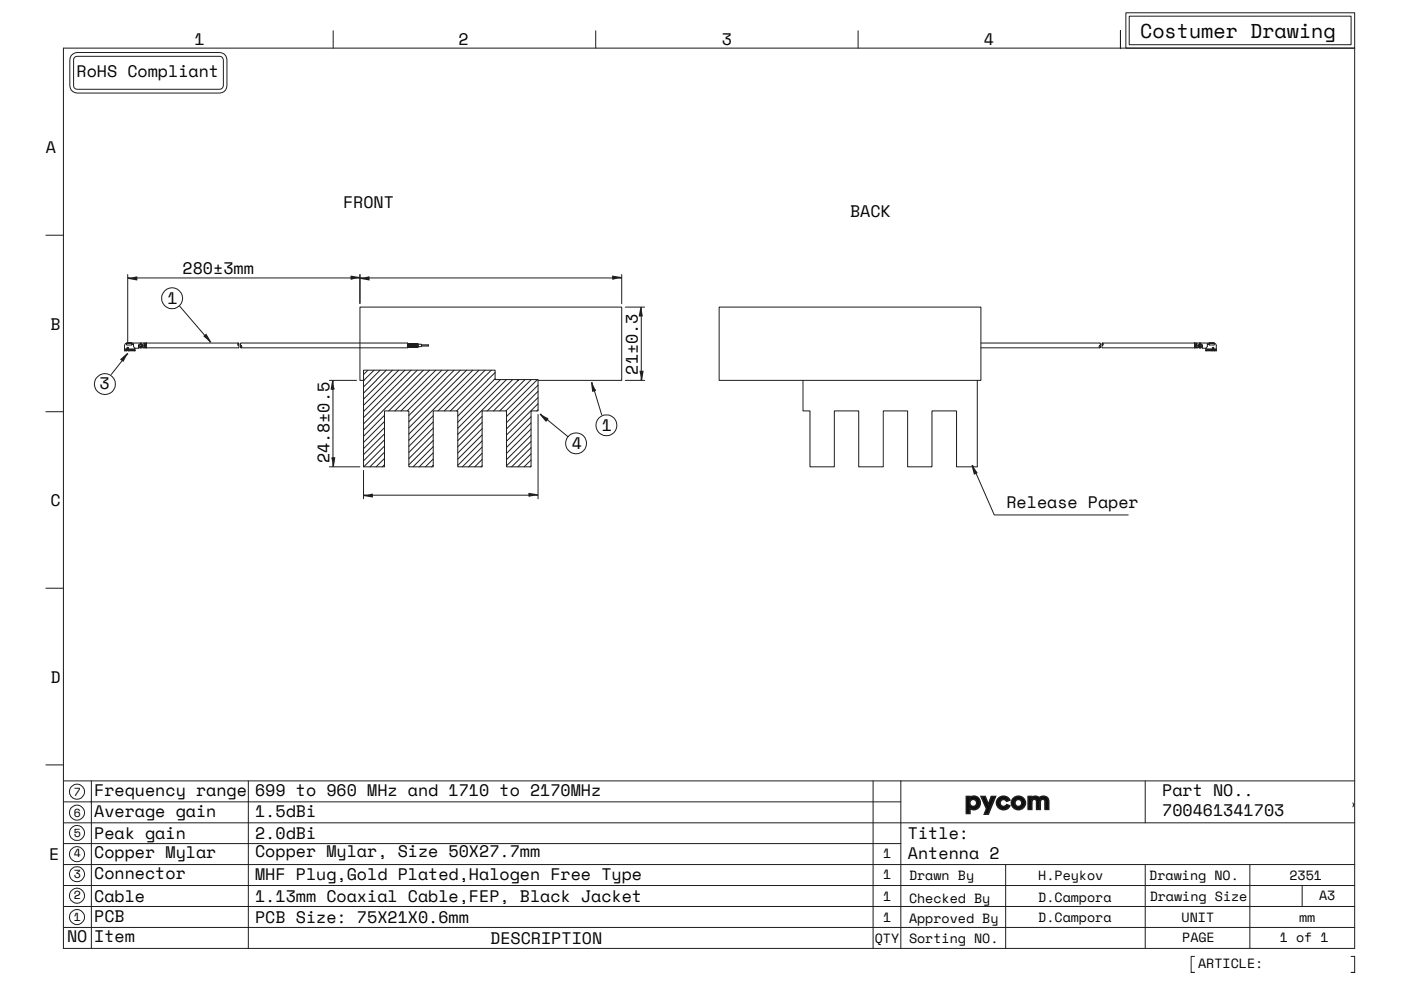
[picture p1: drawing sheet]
<svg xmlns="http://www.w3.org/2000/svg" width="297mm" height="210mm" viewBox="0 0 297 210" stroke-linecap="round" stroke-linejoin="round" font-family="sans-serif">
<!-- layer: Layer 1 -->
<g fill="none" stroke="#1d1d1b" stroke-width=".21">
<path d="M13.4 10.2h273.8v190.9h-273.8zM15.1 11.8l.4-.4 .9-.3h30.2a1.55 1.55 0 0 1 1.5 1.6v5.5a1.55 1.55 0 0 1-1.5 1.5h-30.2a1.61 1.61 0 0 1-1.6-1.5v-5.5zM15.8 12.2l.6-.3h30.2a.79 .79 0 0 1 .8 .8v5.5a.79 .79 0 0 1-.8 .7h-30.2a.73 .73 0 0 1-.8-.7v-5.5zM70.6 6.5v3.7M126.3 6.5v3.7M181.9 6.5v3.7zM237.6 6.5v3.7M238.7 2.7h48.5v7.5h-48.5zM239.4 3.4h47.1v6.1h-47.1zM9.7 49.9h3.7M9.7 87.3h3.7M9.7 124.7h3.7"/>
<path d="M9.7 162.2h3.7M13.4 170h177.6M13.4 178.9h177.6M13.4 174.5h273.8M19.4 165.6v35.5M52.6 165.6v35.5M185.1 165.6v35.5M191 165.6v35.5M242.8 165.6v8.9M286.8 170.2l.2 .3-.2 .6M287.2 165.6h-273.8M13.4 196.6h273.8"/>
<path d="M13.4 192.2h273.8M13.4 187.8h273.8M13.4 183.3h273.8M213.2 183.3v17.8M242.8 183.3v17.7M265 183.3v17.7M276.1 187.8v4.4M253.3 202.8h-.8v3.4M286.5 202.8h.7v3.4"/>
<circle cx="128.6" cy="90.2" r="2.21"/>
<circle cx="16.3" cy="167.9" r="1.61"/>
<circle cx="16.3" cy="176.6" r="1.6"/>
<circle cx="16.3" cy="172.3" r="1.6"/>
<circle cx="16.3" cy="185.3" r="1.61"/>
<circle cx="16.3" cy="189.9" r="1.6"/>
<circle cx="16.3" cy="181.1" r="1.6"/>
<circle cx="16.3" cy="194.4" r="1.6"/>
</g>
<path d="M252.5 206.2h.8M286.5 206.2h.7" fill="none" stroke="#000" stroke-width=".21"/>
<path d="M125.5 81l.8 1.7-.6 .2z" fill="#1d1f1c" stroke="#1d1d1b" stroke-width=".35"/>
<g fill="none" stroke="#1d1d1b" stroke-width=".21">
<path d="M126 82.8l1.6 5.2"/>
<circle cx="22.2" cy="81.4" r="2.21"/>
</g>
<path d="M25.7 76.2l1.4-1.3-.9 1.7z" fill="#1d1f1c" stroke="#1d1d1b" stroke-width=".35"/>
<g fill="none" stroke="#1d1d1b" stroke-width=".21">
<path d="M26 76.4l-2.4 3"/>
<circle cx="122.1" cy="94" r="2.23"/>
</g>
<path d="M114.5 87.8l1.7 .9-.4 .5z" fill="#1d1f1c" stroke="#1d1d1b" stroke-width=".35"/>
<g fill="none" stroke="#1d1d1b" stroke-width=".21">
<path d="M116 88.9l4.4 3.7"/>
<circle cx="36.5" cy="63.2" r="2.23"/>
</g>
<path d="M43.2 71.4l.5-.4 .9 1.6z" fill="#1d1f1c" stroke="#1d1d1b" stroke-width=".35"/>
<g fill="none" stroke="#1d1d1b" stroke-width=".21">
<path d="M27.1 58.2v14.7M28.9 58.9h45.6M76.3 58.2v6.1M26.4 74h.6M26.4 74.3h.5M26.4 74l.1 .1M26.5 74.1l.5 .1-.1 .1M26.5 74.2l-.1 .2h.5M26.5 74.1h2.1M26.8 72.7h1.2h-1.1h1.1v.5h-1.2zM26.9 72.7l-.4 .3-.1 1M26.9 74.3v.1"/>
<path d="M27 74.2l-.1-.4 .2-.2 .2 .2-.1 .2v-.3h-.2l-.1 .7M27 74.1l1.6 .1M27.2 74l1.4 .1M27.2 74l.1 .4M27.2 74l.1 .3M27.2 74.3h1.4M27.3 74.3v.1M28 72.7h22.5M28 72.9h.3v.6l.3 .5M28 73h.3M28.6 74.1v.3h-1.3M28.6 74.3v.1"/>
<path d="M28.6 73.8h.8zM29.4 73.4h.2M29.7 72.7l.1 .5zM29.7 73.5l.1 .2zM29.9 72.7l.1 .5zM29.9 73.5l.1 .2zM30 73.5h.2M30 73.2v.5h-.4v-.6h-.2v.7M30.2 73.2v.4h.1M30.3 73.2h-.3M30.3 73.2l-.1-.1-.2 .1M30.3 73.2v.5h20.3l.1-.4-.2-.1"/>
<path d="M30.5 72.8h.2M30.5 72.7v.6h.2v-.6M30.5 73.7v-.2h.2v.2M31 72.9v.7v-.7M31 72.7v1M31.1 72.7l-.1 .1M38 64.9l5.5 6.3M50.4 72.8l.3 .1-.1 .3h-.2zM51 73.2l.3 .2-.1 .3-.2-.1zM51.1 73.2l-.1-.2 .1-.3h35.3v1h-35.3M86.4 72.9h2.2M86.4 73.5h.1"/>
<path d="M86.4 73h.1M86.4 73.2l.2 .2M86.5 72.9h-.1M86.5 72.9l.1 .2M86.6 73.1l.1 .2M86.6 72.9h.1M86.6 72.9l-.2 .2 .1 .1M86.6 73.3l.2 .2M86.7 73l.2 .2M86.7 72.9h.1M86.7 72.9l-.3 .3M86.7 73.2l.2 .2"/>
<path d="M86.8 73.4l.2 .1M86.8 72.9l.2 .1M86.9 72.9l-.5 .4M86.9 73.1l.1 .1M86.9 73.2l.2 .2M87 72.9l-.6 .6M87 72.9l.2 .2M87.1 73.1l.1 .2M87.1 72.9h.1M87.1 72.9l-.7 .7h2.2v-.7M87.2 73.3l.1 .2M87.2 73l.2 .2"/>
<path d="M87.2 72.9h.1M87.2 72.9l-.7 .7M87.3 73.2l.1 .2M87.3 73.4l.2 .1M87.4 73.6h.1M87.4 73.1l.2 .1M87.4 73.2l.2 .2M87.5 72.9l-.7 .7-.1-.1M87.5 73l-.1-.1-.8 .7-.1-.1M87.5 72.9l.2 .2M87.6 73.1l.1 .2M87.6 72.9h.1"/>
<path d="M87.7 72.9l-.8 .7M87.7 73.3l.1 .2M87.7 73l.2 .2M87.7 72.9h.1M87.8 72.9l-.8 .7M87.8 73.2l.2 .2M87.9 73.4l.1 .1M87.9 72.9l.1 .1M87.9 72.9l-.7 .7-.2-.1M87.9 73.1l.2 .1M88 73.2l.1 .2M88 72.9l-.7 .7-.1-.1"/>
<path d="M88 72.9l.2 .2M88.1 73.1l.2 .2M88.1 72.9h.1M88.2 72.9l-.8 .7M88.2 73.3l.1 .2M88.3 73l.1 .2M88.3 72.9h.1M88.3 72.9l-.7 .7M88.3 73.2l.2 .2M88.4 73.4l.1 .1M88.4 72.9l.1 .1M88.4 73.1l.2 .1-.4 .4-.2-.1"/>
<path d="M88.4 72.9l-.7 .7-.2-.1M88.5 73.2l.1 .2M88.5 72.9l-.7 .7-.1-.1M88.6 73h.8v.5h-.8M88.6 73.5l-.2 .1M88.6 73.3l-.3 .3v-.1M88.6 73.1l-.5 .5M88.6 72.9l-.7 .7M89.4 73.1h1.4v.3h-1.4"/>
</g>
<g fill="#1d1f1c" stroke="#1d1d1b" stroke-width=".35">
<path d="M74.5 58.6l1.8 .3-1.8 .4z"/>
<path d="M27.1 58.9l1.8-.3v.7z"/>
</g>
<path d="M76.3 58.2v6.1M78.2 58.9h51.7M131.8 58.2v6.2" fill="none" stroke="#1d1d1b" stroke-width=".21"/>
<g fill="#1d1f1c" stroke="#1d1d1b" stroke-width=".35">
<path d="M129.9 58.6l1.9 .3-1.9 .4z"/>
<path d="M76.3 58.9l1.9-.3v.7z"/>
</g>
<path d="M132.6 65.1h4.1M136 66.9v11.9M132.6 80.6h4.1" fill="none" stroke="#1d1d1b" stroke-width=".21"/>
<g fill="#1d1f1c" stroke="#1d1d1b" stroke-width=".35">
<path d="M135.6 78.8h.7l-.3 1.8z"/>
<path d="M136 65.1l.3 1.8h-.7z"/>
</g>
<g fill="none" stroke="#1d1d1b" stroke-width=".21">
<path d="M77.1 78.5h27.9v2h9.1v6.6h-1.5v11.9h-5.2v-11.9h-5.2v11.9h-5.1v-11.9h-5.3v11.9h-5.1v-11.9h-5.2v11.9h-4.4zM78 78.5l-.9 .9M79.3 78.5l-2.2 2.2M80.6 78.5l-3.5 3.5M81.9 78.5l-4.8 4.9M83.2 78.5l-6.1 6.1M84.5 78.5l-7.4 7.4M85.8 78.5l-8.7 8.8M87.2 78.5l-10.1 10.1M88.5 78.5l-11.4 11.4M89.8 78.5l-12.7 12.7M91.1 78.5l-8.7 8.6"/>
<path d="M92.4 78.5l-8.7 8.6M93.7 78.5l-8.7 8.6M95 78.5l-8.7 8.6M96.3 78.5l-9.6 9.6M97.6 78.5l-10.9 10.9M98.9 78.5l-12.2 12.2M100.2 78.5l-13.5 13.5M101.5 78.5l-8.6 8.6M102.9 78.5l-8.7 8.6M104.2 78.5l-8.7 8.6M105 79l-8.2 8.1M77.1 99.7v6.1"/>
<path d="M77.1 80.6h-.8v-15.5h55.5v15.5h-17.7M81.5 95.9l-3.1 3.1M81.5 98.5l-.4 .5M81.5 97.2l-1.8 1.8M81.5 88.1l-4.4 4.4M81.5 89.4l-4.4 4.4M81.5 90.7l-4.4 4.4M81.5 92l-4.4 4.4M81.5 93.3l-4.4 4.4M81.5 94.6l-4.4 4.4M91.8 89.5l-5.1 5.2M91.8 90.8l-5.1 5.1"/>
<path d="M91.8 92.1l-5.1 5.1M91.8 93.4l-5.1 5.2M91.8 94.7l-4.2 4.3M91.8 97.3l-1.6 1.7M91.8 88.1l-5.1 5.2M91.8 98.6l-.3 .4M91.8 96l-2.9 3M102.2 88.3l-5.1 5.1M102.2 89.6l-5.1 5.1M102.2 90.9l-5.1 5.2M102.2 92.2l-5.1 5.2M102.2 93.5l-5.1 5.2"/>
<path d="M102.2 94.8l-4.2 4.2M102.2 96.1l-2.9 2.9M102.2 97.4l-1.5 1.6M102.2 98.7l-.2 .3M105 80.3l-7.9 7.9M106.1 80.5l-9 9M107.4 80.5l-10.3 10.3M108.7 80.5l-11.6 11.6M110 80.5l-6.7 6.6M111.3 80.5l-6.7 6.6M112.6 88.4l-5.2 5.2M112.6 89.7l-5.2 5.2"/>
<path d="M112.6 91l-5.2 5.1M112.6 92.3l-5.2 5.2M112.6 93.6l-5.2 5.2M112.6 94.9l-4.1 4.1M112.6 96.2l-2.8 2.8M112.6 97.5l-1.5 1.5M112.6 98.8l-.2 .2M112.6 80.5l-6.7 6.6M113.9 80.5l-6.6 6.6M114.1 87.9v17.9M114.1 81.7l-6.7 6.6M114.1 83l-6.7 6.6"/>
<path d="M114.1 84.3l-6.7 6.6M114.1 85.6l-6.7 6.6M114.1 86.9l-.3 .2M78.9 105h33.3"/>
</g>
<g fill="#1d1f1c" stroke="#1d1d1b" stroke-width=".35">
<path d="M112.2 104.7l1.9 .3-1.9 .3z"/>
<path d="M77.1 105l1.8-.3v.6z"/>
</g>
<path d="M69.8 80.6h5.8M69.8 99h6.5M70.6 82.5v14.6" fill="none" stroke="#1d1d1b" stroke-width=".21"/>
<g fill="#1d1f1c" stroke="#1d1d1b" stroke-width=".35">
<path d="M70.6 80.6l.3 1.9h-.6z"/>
<path d="M70.3 97.1h.6l-.3 1.9z"/>
</g>
<g fill="none" stroke="#1d1d1b" stroke-width=".21">
<path d="M152.5 65.1h55.5v15.5h-55.5zM233.1 73.2l.2 .2-.1 .3-.2-.1zM233.2 72.7l.1 .2-.1 .3M233.7 72.8h.2l-.1 .4-.2-.1zM253.2 72.7l.1 .1M253.3 72.9v.7v-.7M253.3 72.7v1M253.6 72.8h.2M253.6 72.7v.6h.2v-.6M253.6 73.7v-.2h.2v.2M254 73.2h.3M254 73.2l.1-.1 .2 .1"/>
<path d="M254 73.2v.5h-20.3l-.1-.3 .2-.2M254.2 73.2v.4h-.2M254.3 73.2v.5h.4v-.6h.2l.1 .7M254.3 73.5h-.1M254.3 73.2v-.5h.2v.5v-.5h.1v.5M254.4 73.2h.1M254.4 73.5h.1M254.5 73.2h.1M254.5 73.5h.1M254.6 73.5v.2h-.1v-.2v.2h-.2v-.2M254.7 73.4h.3M255 73.8h.7z"/>
<path d="M255.6 74.3h1.4M255.7 74.4h1.3M255.7 74.1v.3M255.7 74.2h1.6M255.7 74.1h2.1M255.7 74.3v.1M256 73h.4M256.4 72.7h-22.6M256.4 72.9h-.4v.6l-.3 .5M256.4 72.7h1.1v.5h-1.1v-.5h1zM257 74.3l.2-.6 .2 .7M257.1 74l-1.4 .1"/>
<path d="M257.3 74h.6M257.3 74.2l.1-.4-.2-.2-.2 .2v.5M257.4 72.7l.4 .3 .1 1M257.4 74.3v.1M257.8 74.1l-.5 .1 .1 .1M257.8 74.2l.1 .2h-.5M257.9 74l-.1 .1M257.9 74.3h-.5"/>
</g>
<path d="M206.1 98.6l1.1 1.6-.6 .2z" fill="#1d1e1b" stroke="#1d1d1b" stroke-width=".35"/>
<path d="M208 72.7h25.2M208 73.7h25.2M207.2 80.6v18.4h-4.4v-11.9h-5.2v11.9h-5.2v-11.9h-5.1v11.9h-5.2v-11.9h-5.2v11.9h-5.2v-11.9h-1.4v-6.5M206.9 100.3l3.9 8.9h28.4" fill="none" stroke="#1d1d1b" stroke-width=".21"/>
<!-- layer: Layer 2 -->
<g fill="none" stroke="#1d1d1b" stroke-width=".35">
<path d="M204.9 168.9h.7v.2a1.36 1.36 0 0 1 1.9 .2 1.36 1.36 0 0 1 0 1.8 1.36 1.36 0 0 1-1.9 .2v1.2h-.7zM208 168.9h.9l.7 1.7 .6-1.7h.9l-1.6 3.7h-.8l.5-1.1zM211.6 169.4a1.52 1.52 0 0 1 2.5 .2l-.7 .3a.76 .76 0 0 0-1.1-.2 .76 .76 0 0 0 0 1.2 .76 .76 0 0 0 1.2-.3l.6 .3a1.45 1.45 0 0 1-2 .6 1.45 1.45 0 0 1-.5-2.1zM218 168.9h.7v.2l.5-.2h.5l.6 .3a1.15 1.15 0 0 1 1.3-.3 1.15 1.15 0 0 1 .7 1.1v1.6h-.7l-.1-1.9a.53 .53 0 0 0-.9 .1l-.1 1.8h-.7l-.1-1.9a.52 .52 0 0 0-.9 .1l-.1 1.8h-.7z"/>
<circle cx="206.4" cy="170.2" r=".76"/>
<circle cx="215.9" cy="170.2" r=".76"/>
<circle cx="215.9" cy="170.2" r="1.45"/>
</g>
<text font-size="4.9" x="204.6" y="171.6">pycom</text>
<text font-size="4.2" x="241.7" y="8">Costumer Drawing</text>
<g font-size="3.5">
<text x="41.3" y="9.5">1</text>
<text x="97.2" y="9.5">2</text>
<text x="153" y="9.5">3</text>
<text x="208.6" y="9.5">4</text>
<text x="16.2" y="16.4">RoHS Compliant</text>
<text x="9.7" y="32.5">A</text>
<text x="72.7" y="44.2">FRONT</text>
<text x="180.2" y="46">BACK</text>
<text x="38.7" y="58.1">280±3mm</text>
<text x="35.5" y="64.4">1</text>
<text x="10.7" y="70.1">B</text>
<text x="21.1" y="82.5">3</text>
<text x="135.2" y="79.4" transform="rotate(-90 135.2 79.4)">21±0.3</text>
<text x="121.2" y="95.1">4</text>
<text x="127.6" y="91.3">1</text>
<text x="69.8" y="98.3" transform="rotate(-90 69.8 98.3)">24.8±0.5</text>
<text x="10.7" y="107.4">C</text>
<text x="213.4" y="107.7">Release Paper</text>
<text x="10.7" y="144.9">D</text>
<text x="20" y="173.2">Average gain</text>
<text x="20" y="168.7">Frequency range</text>
<text x="54.1" y="173.2">1.5dBi</text>
<text x="54.1" y="168.7">699 to 960 MHz and 1710 to 2170MHz</text>
<text x="246.4" y="168.7">Part NO..</text>
<text x="246.4" y="173">700461341703</text>
<text x="20" y="177.9">Peak gain</text>
<text x="54.1" y="177.9">2.0dBi</text>
<text x="192.5" y="177.9">Title:</text>
<text x="10.4" y="182.4">E</text>
<text x="20" y="182">Copper Mylar</text>
<text x="54.1" y="181.7">Copper Mylar, Size 50X27.7mm</text>
<text x="192.5" y="182.2">Antenna 2</text>
<text x="20" y="186.4">Connector</text>
<text x="20" y="191.2">Cable</text>
<text x="54.1" y="186.5">MHF Plug,Gold Plated,Halogen Free Type</text>
<text x="54.1" y="191.2">1.13mm Coaxial Cable,FEP, Black Jacket</text>
<text x="20" y="195.5">PCB</text>
<text x="54.1" y="195.7">PCB Size: 75X21X0.6mm</text>
<text x="14.2" y="199.8">NO</text>
<text x="20" y="199.8">Item</text>
<text x="103.9" y="200.1">DESCRIPTION</text>
</g>
<g font-size="2.8">
<text x="187.3" y="182">1</text>
<text x="187.3" y="191">1</text>
<text x="187.3" y="186.4">1</text>
<text x="192.7" y="191.4">Checked By</text>
<text x="192.7" y="186.7">Drawn By</text>
<text x="220.1" y="186.7">H.Peykov</text>
<text x="220.1" y="191.2">D.Campora</text>
<text x="243.7" y="186.7">Drawing NO.</text>
<text x="243.8" y="191">Drawing Size</text>
<text x="273.4" y="186.7">2351</text>
<text x="279.7" y="190.9">A3</text>
<text x="187.3" y="195.4">1</text>
<text x="192.7" y="195.6">Approved By</text>
<text x="220.1" y="195.4">D.Campora</text>
<text x="250.5" y="195.5">UNIT</text>
<text x="275.4" y="195.4">mm</text>
<text x="185.5" y="200">QTY</text>
<text x="192.7" y="200">Sorting NO.</text>
<text x="250.6" y="199.8">PAGE</text>
<text x="271.3" y="199.8">1 of 1</text>
<text x="254" y="205.3">ARTICLE:</text>
</g>
<g font-size="2.5">
<text x="15.6" y="173.2">6</text>
<text x="15.6" y="168.7">7</text>
<text x="15.6" y="177.5">5</text>
<text x="15.6" y="181.8">4</text>
<text x="15.6" y="190.6">2</text>
<text x="15.6" y="186.1">3</text>
<text x="15.6" y="195.2">1</text>
</g>
</svg>
